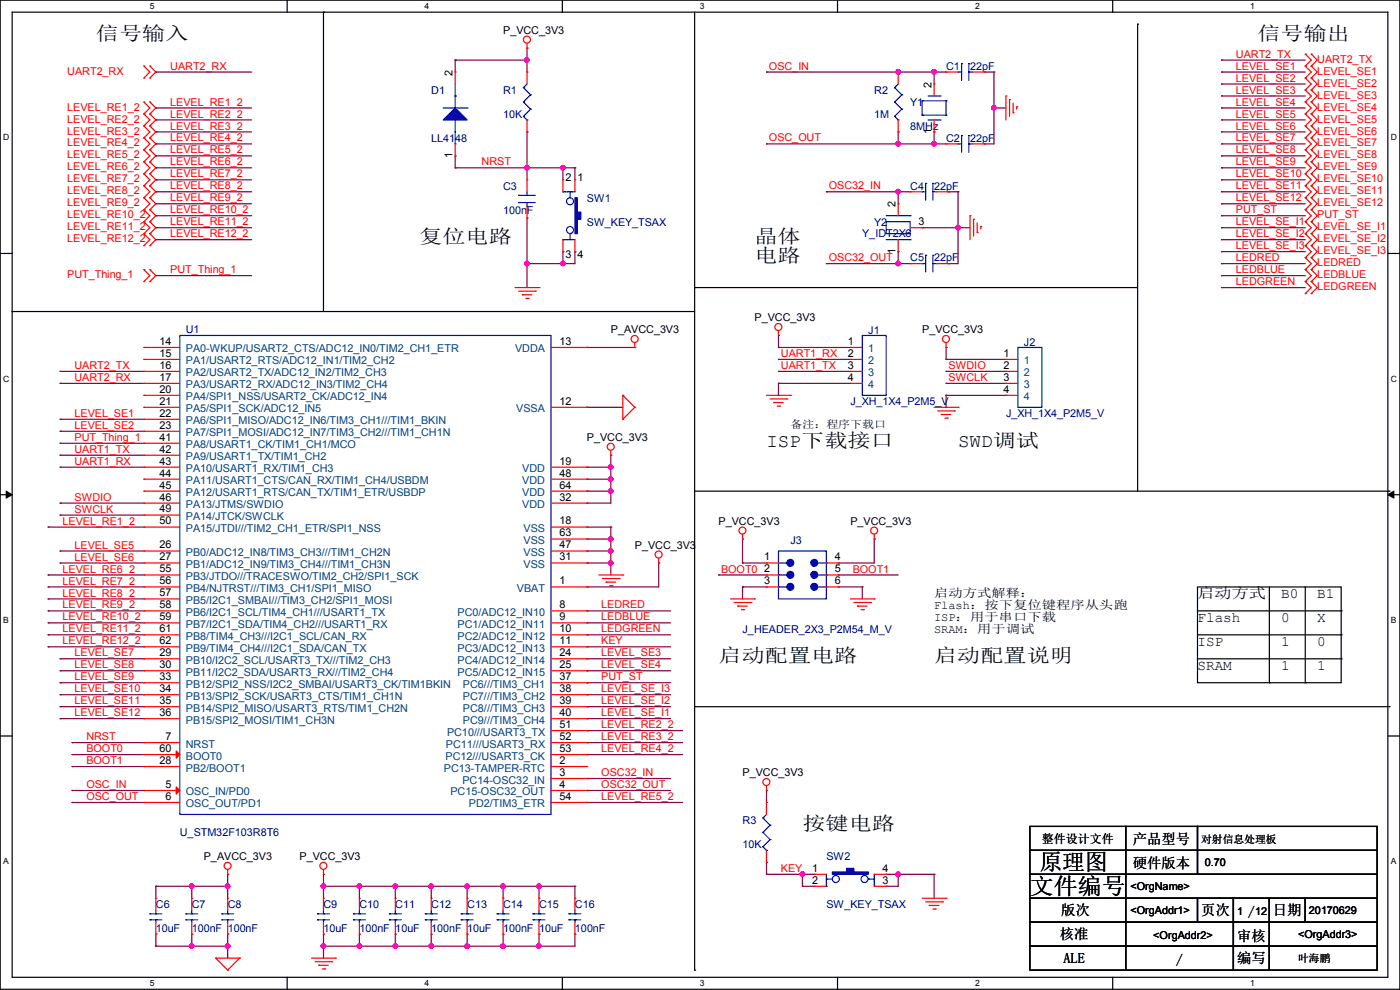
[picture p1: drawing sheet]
<svg xmlns="http://www.w3.org/2000/svg" width="297mm" height="210mm" viewBox="0 0 297 210" stroke-linecap="round" stroke-linejoin="round" font-family="sans-serif">
<path d="M0 0h297v209.8h-297zM2.6 2.6h291.8v204.7h-291.8z" fill="none" stroke="#000" stroke-width=".25"/>
<g fill="#fff">
<path d="M31.7 .3h1v2h-1z"/>
<path d="M31.7 207.6h1v1.9h-1z"/>
</g>
<path d="M60.9 0v2.6M60.9 207.3v2.5" fill="none" stroke="#000" stroke-width=".25"/>
<g fill="#fff">
<path d="M90.1 .3h1v2h-1z"/>
<path d="M90.1 207.6h1v1.9h-1z"/>
</g>
<path d="M119.3 0v2.6M119.3 207.3v2.5" fill="none" stroke="#000" stroke-width=".25"/>
<g fill="#fff">
<path d="M148.5 .3h.9v2h-.9z"/>
<path d="M148.5 207.6h.9v1.9h-.9z"/>
</g>
<path d="M177.7 0v2.6M177.7 207.3v2.5" fill="none" stroke="#000" stroke-width=".25"/>
<g fill="#fff">
<path d="M206.8 .3h1v2h-1z"/>
<path d="M206.8 207.6h1v1.9h-1z"/>
</g>
<path d="M236.1 0v2.6M236.1 207.3v2.5" fill="none" stroke="#000" stroke-width=".25"/>
<g fill="#fff">
<path d="M265.2 .3h1v2h-1z"/>
<path d="M265.2 207.6h1v1.9h-1z"/>
<path d="M.7 28.2h1.2v1.9h-1.2z"/>
<path d="M295.1 28.2h1.2v1.9h-1.2z"/>
<path d="M.7 79.3h1.2v2h-1.2z"/>
<path d="M295.1 79.3h1.2v2h-1.2z"/>
</g>
<path d="M0 53.8h2.6M294.4 53.8h2.6" fill="none" stroke="#000" stroke-width=".25"/>
<g fill="#fff">
<path d="M.7 130.5h1.2v2h-1.2z"/>
<path d="M295.1 130.5h1.1v2h-1.1z"/>
</g>
<path d="M0 104.9h2.6M294.4 104.9h2.6" fill="none" stroke="#000" stroke-width=".25"/>
<path d="M1.3 104.2l1.3 .7-1.3 .8zM294.4 104.9l1.3-.7v1.5z" fill="#000" stroke="#000" stroke-width=".21"/>
<g fill="#fff">
<path d="M.7 181.7h1.2v2h-1.2z"/>
<path d="M295.1 181.7h1.1v2h-1.1z"/>
</g>
<g fill="none" stroke="#000" stroke-width=".25">
<path d="M68.6 2.6h.1M68.6 2.6v63.5M147.4 2.6v203.2M241.3 5.1h.1M241.3 5.1v99.1M2.6 66.1h.1M2.6 66.1h144.8M147.4 61h93.7M241.1 61h.1M147.4 104.2h147.3M294.7 104.2h.1M254 124.5h30.5v20.3h-30.5z"/>
<path d="M254 139.7h30.5M254 134.7h30.5M254 129.6h30.5M269.3 124.5v20.3M276.9 124.5v20.3M284.5 139.7h.1M284.5 134.7h.1M284.5 129.6h.1M0 156.1h2.6M147.4 149.9h147.3M269.3 144.8h.1M276.9 144.8h.1"/>
<path d="M294.4 156.1h2.6M294.7 149.9h.1M218.5 175.3h20.3v5.1h-20.3zM238.8 175.3h15.2v5.1h-15.2zM254 175.3h38.1v5.1h-38.1zM218.5 180.4h20.3v5.1h-20.3zM218.5 185.5h20.3v5h-20.3zM218.5 190.5h20.3v5.1h-20.3zM218.5 195.6h20.3v5.1h-20.3zM238.8 180.4h15.2v5.1h-15.2zM238.8 185.5h53.3v5h-53.3zM238.8 190.5h15.2v5.1h-15.2z"/>
<path d="M238.8 195.6h22.9v5.1h-22.9zM254 190.5h7.7v5.1h-7.7zM254 180.4h38.1v5.1h-38.1zM261.7 195.6h7.6v5.1h-7.6zM261.7 190.5h7.6v5.1h-7.6zM269.3 195.6h22.8v5.1h-22.8zM269.3 190.5h7.6v5.1h-7.6zM276.9 190.5h15.2v5.1h-15.2zM147.4 205.8h.1M218.5 200.7h20.3v5.1h-20.3zM238.8 200.7h22.9v5.1h-22.9zM261.7 200.7h7.6v5.1h-7.6z"/>
<path d="M269.3 200.7h22.8v5.1h-22.8z"/>
</g>
<g fill="none" stroke="#800040" stroke-width=".25">
<path d="M33.1 15.3h.1M33.1 15.3h20.3M96.6 12.7h.1M96.6 12.7v2.6M96.6 12.7h15.2M111.8 12.7h.1M111.8 10.2h.1M111.8 10.2v5.1M162.6 15.3h.1M162.6 15.3h38.1M190.5 15.3h.1M198.2 15.3h.1"/>
<path d="M198.2 15.3v2.5M208.8 15.3h.1M208.8 15.3h2.1M210.9 15.3h.1M210.9 15.3v15.2h-2.1M259.1 15.3h.1M259.1 17.8h.1M259.1 12.7h.1M259.1 15.3h17.8M259.1 12.7h17.8M259.1 17.8h17.8M33.1 22.9h.1"/>
<path d="M33.1 25.4h.1M33.1 28h.1M33.1 30.5h.1M33.1 33.1h.1M33.1 35.6h.1M33.1 38.1h.1M33.1 30.5h20.3M33.1 22.9h20.3M33.1 35.6h20.3M33.1 25.4h20.3M33.1 28h20.3M33.1 33.1h20.3"/>
<path d="M33.1 38.1h20.3M96.6 35.6h.1M96.6 33.1h.1M96.6 35.6h25.4M96.6 33.1v2.5M111.8 35.6h.1M111.8 28h.1M111.8 28v10.1M119.4 35.6h.1M119.4 35.6v2.5M122 35.6h.1M122 35.6v2.5"/>
<path d="M162.6 30.5h.1M162.6 30.5h38.1M190.5 28h.1M190.5 30.5h.1M190.5 28v2.5M198.2 28h.1M198.2 30.5h.1M198.2 28v2.5M208.8 30.5h.1M210.9 22.9h.1M210.9 22.9h2.5M259.1 20.4h.1"/>
<path d="M259.1 22.9h.1M259.1 25.4h.1M259.1 28h.1M259.1 30.5h.1M259.1 33.1h.1M259.1 35.6h.1M259.1 38.1h.1M259.1 30.5h17.8M259.1 22.9h17.8M259.1 35.6h17.8M259.1 20.4h17.8M259.1 25.4h17.8"/>
<path d="M259.1 28h17.8M259.1 33.1h17.8M259.1 38.1h17.8M33.1 58.5h.1M33.1 40.7h.1M33.1 43.2h.1M33.1 48.3h.1M33.1 50.8h.1M33.1 45.8h.1M33.1 40.7h20.3M33.1 48.3h20.3M33.1 58.5h20.3"/>
<path d="M33.1 43.2h20.3M33.1 45.8h20.3M33.1 50.8h20.3M111.8 55.9h.1M111.8 46.3h.1M111.8 46.3v14.7M119.4 53.4h.1M119.4 55.9h.1M119.4 53.4v2.5M122 53.4h.1M122 53.4v2.5h-10.2M175.3 40.7h.1"/>
<path d="M175.3 55.9h.1M175.3 40.7h17.8M175.3 55.9h17.8M190.5 53.4h.1M190.5 40.7h.1M190.5 55.9h.1M190.5 40.7v2.5M190.5 53.4v2.5M195.6 48.3h.1M195.6 48.3h10.2M201.2 40.7h.1M201.2 55.9h.1"/>
<path d="M201.2 40.7h2M203.2 40.7h.1M203.2 48.3h.1M203.2 40.7v15.2h-2M259.1 58.5h.1M259.1 55.9h.1M259.1 40.7h.1M259.1 43.2h.1M259.1 45.8h.1M259.1 48.3h.1M259.1 50.8h.1M259.1 53.4h.1"/>
<path d="M259.1 40.7h17.8M259.1 55.9h17.8M259.1 48.3h17.8M259.1 58.5h17.8M259.1 43.2h17.8M259.1 45.8h17.8M259.1 50.8h17.8M259.1 53.4h17.8M12.7 78.8h.1M12.7 78.8h17.8M124.5 73.7h.1M124.5 73.7h10.2"/>
<path d="M165.1 71.2h.1M165.1 73.7h.1M165.1 76.2h.1M165.1 78.8h.1M165.1 71.2v2.5M165.1 73.7h15.3M165.1 76.2h15.3M165.1 78.8h15.3M200.7 73.7h.1M200.7 76.2h.1M200.7 78.8h.1M200.7 76.2h12.7"/>
<path d="M200.7 78.8h12.7M200.7 73.7v2.5M259.1 61h.1M259.1 61h17.8M12.7 99.1h.1M12.7 96.6h.1M12.7 81.3h.1M12.7 88.9h.1M12.7 91.5h.1M12.7 94h.1M12.7 81.3h17.8M12.7 99.1h17.8"/>
<path d="M12.7 96.6h17.8M12.7 88.9h17.8M12.7 91.5h17.8M12.7 94h17.8M124.5 86.4h.1M124.5 99.1h.1M124.5 86.4h7.6M124.5 99.1h5.1M129.6 99.1h.1M129.6 96.6h.1M129.6 96.6v10.1h-5.1M165.1 81.3h.1"/>
<path d="M165.1 81.3v2.6M165.1 81.3h15.3M200.7 81.3h.1M200.7 83.9h.1M200.7 81.3h12.7M200.7 83.9v2.5M200.7 83.9h12.7M10.2 111.8h.1M10.2 111.8h20.3M12.7 109.3h.1M12.7 106.7h.1M12.7 119.4h.1"/>
<path d="M12.7 116.9h.1M12.7 119.4h17.8M12.7 106.7h17.8M12.7 116.9h17.8M12.7 109.3h17.8M124.5 104.2h.1M124.5 106.7h.1M124.5 101.6h.1M124.5 114.3h.1M124.5 116.9h.1M124.5 119.4h.1M124.5 111.8h.1"/>
<path d="M124.5 119.4h5.1M124.5 104.2h5.1M124.5 101.6h5.1M124.5 114.3h5.1M124.5 116.9h5.1M124.5 111.8h5.1M129.6 104.2h.1M129.6 101.6h.1M129.6 114.3h.1M129.6 119.4h.1M129.6 116.9h.1M129.6 111.8h.1"/>
<path d="M129.6 111.8v10.2M139.7 119.4h.1M139.7 119.4v5.1h-15.2M157.5 114.3h.1M157.5 119.4h.1M157.5 114.3v5.1M157.5 119.4h5.1M177.8 119.4h.1M185.5 114.3h.1M185.5 114.3v5.1h-7.7M10.2 122h.1M10.2 124.5h.1"/>
<path d="M10.2 127h.1M10.2 129.6h.1M10.2 134.7h.1M10.2 137.2h.1M10.2 132.1h.1M10.2 122h20.3M10.2 124.5h20.3M10.2 127h20.3M10.2 129.6h20.3M10.2 134.7h20.3M10.2 137.2h20.3M10.2 132.1h20.3"/>
<path d="M12.7 139.7h.1M12.7 139.7h17.8M124.5 124.5h.1M124.5 132.1h.1M124.5 129.6h.1M124.5 134.7h.1M124.5 139.7h.1M124.5 137.2h.1M124.5 129.6h17.8M124.5 134.7h17.8M124.5 137.2h17.8M124.5 132.1h17.8"/>
<path d="M124.5 139.7h17.8M152.4 122h.1M152.4 122h10.2M157.5 124.5h.1M157.5 124.5v2.5M157.5 124.5h5.1M177.8 122h.1M177.8 124.5h.1M177.8 122h12.7M177.8 124.5h5.1M182.9 124.5h.1M182.9 124.5v2.5"/>
<path d="M12.7 142.3h.1M12.7 144.8h.1M12.7 147.4h.1M12.7 149.9h.1M12.7 152.4h.1M12.7 144.8h17.8M12.7 147.4h17.8M12.7 149.9h17.8M12.7 152.4h17.8M12.7 142.3h17.8M15.3 157.5h.1M15.3 157.5h15.2"/>
<path d="M124.5 144.8h.1M124.5 147.4h.1M124.5 149.9h.1M124.5 152.4h.1M124.5 155h.1M124.5 157.5h.1M124.5 142.3h.1M124.5 157.5h20.3M124.5 144.8h17.8M124.5 147.4h17.8M124.5 149.9h17.8M124.5 152.4h17.8"/>
<path d="M124.5 155h20.3M124.5 142.3h17.8M15.3 167.7h.1M15.3 170.2h.1M15.3 160.1h.1M15.3 162.6h.1M15.3 167.7h15.2M15.3 170.2h15.2M15.3 160.1h15.2M15.3 162.6h15.2M124.5 167.7h.1M124.5 165.1h.1"/>
<path d="M124.5 160.1h.1M124.5 170.2h.1M124.5 167.7h17.8M124.5 170.2h20.3M124.5 165.1h17.8M124.5 160.1h20.3M162.6 167.7h.1M162.6 167.7v2.5M33.1 188h.1M33.1 198.2h.1M33.1 188h15.2M33.1 188v2.5"/>
<path d="M33.1 198.2v2.5M40.7 188h.1M40.7 198.2h.1M40.7 188v2.5M40.7 198.2v2.5M48.3 188h.1M48.3 198.2h.1M48.3 185.5h.1M48.3 185.5v5M48.3 198.2v5M68.6 188h.1M68.6 198.2h.1"/>
<path d="M68.6 185.5h.1M68.6 188h53.4M68.6 185.5v5M68.6 198.2v5M76.2 188h.1M76.2 198.2h.1M76.2 188v2.5M76.2 198.2v2.5M83.9 188h.1M83.9 198.2h.1M83.9 188v2.5M83.9 198.2v2.5"/>
<path d="M91.5 188h.1M91.5 198.2h.1M91.5 188v2.5M91.5 198.2v2.5M99.1 188h.1M99.1 198.2h.1M99.1 188v2.5M99.1 198.2v2.5M106.7 188h.1M106.7 198.2h.1M106.7 188v2.5M106.7 198.2v2.5"/>
<path d="M114.3 188h.1M114.3 198.2h.1M114.3 188v2.5M114.3 198.2v2.5M122 188h.1M122 198.2h.1M122 198.2v2.5h-53.4M122 188v2.5M162.6 185.5h.1M162.6 182.9h.1M162.6 185.5h10.2M162.6 182.9v2.6"/>
<path d="M170.2 188h.1M170.2 185.5h.1M170.2 188h2.6M170.2 185.5v2.5M188 188h.1M188 185.5h.1M188 185.5h10.2M190.5 185.5h.1M190.5 185.5v2.5h-2.5M198.2 185.5h.1M198.2 185.5v5M33.1 200.7h.1"/>
<path d="M33.1 200.7h15.2M40.7 200.7h.1M48.3 200.7h.1M68.6 200.7h.1M76.2 200.7h.1M83.9 200.7h.1M91.5 200.7h.1M99.1 200.7h.1M106.7 200.7h.1M114.3 200.7h.1"/>
</g>
<g fill="#f0f" stroke="#f0f" stroke-width=".25">
<circle cx="190.5" cy="40.7" r=".49"/>
<circle cx="190.5" cy="55.9" r=".49"/>
<circle cx="203.2" cy="48.3" r=".49"/>
<circle cx="198.1" cy="15.3" r=".49"/>
<circle cx="198.1" cy="30.5" r=".49"/>
<circle cx="210.8" cy="22.9" r=".49"/>
<circle cx="170.2" cy="185.4" r=".49"/>
<circle cx="190.5" cy="185.4" r=".49"/>
<circle cx="111.8" cy="35.6" r=".49"/>
<circle cx="190.5" cy="15.3" r=".49"/>
<circle cx="190.5" cy="30.5" r=".49"/>
<circle cx="76.2" cy="188" r=".49"/>
<circle cx="68.6" cy="188" r=".49"/>
<circle cx="106.7" cy="188" r=".49"/>
<circle cx="83.8" cy="188" r=".49"/>
<circle cx="91.5" cy="188" r=".49"/>
<circle cx="99.1" cy="188" r=".49"/>
<circle cx="76.2" cy="200.7" r=".49"/>
<circle cx="68.6" cy="200.7" r=".49"/>
<circle cx="106.7" cy="200.7" r=".49"/>
<circle cx="99.1" cy="200.7" r=".49"/>
<circle cx="83.8" cy="200.7" r=".49"/>
<circle cx="91.5" cy="200.7" r=".49"/>
<circle cx="111.8" cy="12.7" r=".49"/>
<circle cx="48.3" cy="188" r=".49"/>
<circle cx="40.7" cy="188" r=".49"/>
<circle cx="48.3" cy="200.7" r=".49"/>
<circle cx="40.7" cy="200.7" r=".49"/>
<circle cx="129.6" cy="99.1" r=".49"/>
<circle cx="129.6" cy="104.2" r=".49"/>
<circle cx="129.6" cy="101.6" r=".49"/>
<circle cx="119.4" cy="35.6" r=".49"/>
<circle cx="119.4" cy="55.9" r=".49"/>
<circle cx="111.8" cy="55.9" r=".49"/>
<circle cx="129.6" cy="119.4" r=".49"/>
<circle cx="129.6" cy="114.3" r=".49"/>
<circle cx="129.6" cy="116.9" r=".49"/>
<circle cx="114.3" cy="188" r=".49"/>
<circle cx="114.3" cy="200.7" r=".49"/>
</g>
<g fill="none" stroke="#f00" stroke-width=".25">
<path d="M30.5 14h.1M30.5 16.6h.1M30.5 14l1.3 1.3-1.3 1.3M31.8 16.6h.1M31.8 14h.1M31.8 14l1.3 1.3-1.3 1.3M96.6 15.3h.1M96.6 15.3v2.5M111.8 10.2h.1M111.8 15.3h.1M111.8 9.2v1M111.8 15.3v2.5"/>
<path d="M190.5 15.3h.1M190.5 15.3v2.5M198.2 17.8h.1M198.2 17.8v2.6M200.7 15.3h.1M200.7 15.3h2.5M206.3 15.3h2.5M208.8 15.3h.1M276.9 14h.1M276.9 11.5h.1M276.9 16.6h.1M276.9 19.1h.1"/>
<path d="M276.9 11.5l1.3 1.2-1.3 1.3M276.9 14l1.3 1.3-1.3 1.3M276.9 16.6l1.3 1.2-1.3 1.3M276.9 19.1l1.3 1.3-1.3 1.2M278.2 14h.1M278.2 11.5h.1M278.2 16.6h.1M278.2 19.1h.1M278.2 11.5l1.2 1.2-1.2 1.3M278.2 14l1.2 1.3-1.2 1.3M278.2 16.6l1.2 1.2-1.2 1.3M278.2 19.1l1.2 1.3-1.2 1.2"/>
<path d="M30.5 21.6h.1M30.5 24.2h.1M30.5 26.7h.1M30.5 29.3h.1M30.5 31.8h.1M30.5 34.3h.1M30.5 36.9h.1M30.5 39.4h.1M30.5 21.6l1.3 1.3-1.3 1.3M30.5 24.2l1.3 1.2-1.3 1.3M30.5 26.7l1.3 1.3-1.3 1.3M30.5 29.3l1.3 1.2-1.3 1.3"/>
<path d="M30.5 31.8l1.3 1.3-1.3 1.2M30.5 34.3l1.3 1.3-1.3 1.3M30.5 36.9l1.3 1.2-1.3 1.3M30.5 39.4l1.3 1.3-1.3 1.3M31.8 24.2h.1M31.8 21.6h.1M31.8 26.7h.1M31.8 29.3h.1M31.8 31.8h.1M31.8 34.3h.1M31.8 36.9h.1M31.8 39.4h.1"/>
<path d="M31.8 21.6l1.3 1.3-1.3 1.3M31.8 24.2l1.3 1.2-1.3 1.3M31.8 26.7l1.3 1.3-1.3 1.3M31.8 29.3l1.3 1.2-1.3 1.3M31.8 31.8l1.3 1.3-1.3 1.2M31.8 34.3l1.3 1.3-1.3 1.3M31.8 36.9l1.3 1.2-1.3 1.3M31.8 39.4l1.3 1.3-1.3 1.3M96.6 33.1h.1M96.6 30.5v2.6M111.8 28h.1M111.8 38.1h.1"/>
<path d="M111.8 25.4v2.6M111.8 38.1v2.6M119.4 38.1h.1M119.4 38.1v2.6M122 38.1h.1M122 38.1v2.6M190.5 28h.1M190.5 25.4v2.6M198.2 28h.1M198.2 25.4v2.6M200.7 30.5h.1M200.7 30.5h2.5"/>
<path d="M206.3 30.5h2.5M208.8 30.5h.1M213.4 20.4h.1M213.4 20.4v5M214.2 21.1h.1M214.2 21.1v3.6M214.9 23.9h.1M214.9 21.9v2M215.7 22.6h.1M215.7 22.6v.6M276.9 21.6h.1M276.9 24.2h.1"/>
<path d="M276.9 26.7h.1M276.9 29.3h.1M276.9 31.8h.1M276.9 34.3h.1M276.9 36.9h.1M276.9 39.4h.1M276.9 21.6l1.3 1.3-1.3 1.3M276.9 24.2l1.3 1.2-1.3 1.3M276.9 26.7l1.3 1.3-1.3 1.3M276.9 29.3l1.3 1.2-1.3 1.3M276.9 31.8l1.3 1.3-1.3 1.2M276.9 34.3l1.3 1.3-1.3 1.3"/>
<path d="M276.9 36.9l1.3 1.2-1.3 1.3M276.9 39.4l1.3 1.3-1.3 1.3M278.2 21.6h.1M278.2 24.2h.1M278.2 26.7h.1M278.2 29.3h.1M278.2 31.8h.1M278.2 34.3h.1M278.2 36.9h.1M278.2 39.4h.1M278.2 21.6l1.2 1.3-1.2 1.3M278.2 24.2l1.2 1.2-1.2 1.3"/>
<path d="M278.2 26.7l1.2 1.3-1.2 1.3M278.2 29.3l1.2 1.2-1.2 1.3M278.2 31.8l1.2 1.3-1.2 1.2M278.2 34.3l1.2 1.3-1.2 1.3M278.2 36.9l1.2 1.2-1.2 1.3M278.2 39.4l1.2 1.3-1.2 1.3M30.5 42h.1M30.5 44.5h.1M30.5 47h.1M30.5 49.6h.1M30.5 52.1h.1M30.5 57.2h.1"/>
<path d="M30.5 59.7h.1M30.5 42l1.3 1.2-1.3 1.3M30.5 44.5l1.3 1.3-1.3 1.2M30.5 47l1.3 1.3-1.3 1.3M30.5 49.6l1.3 1.2-1.3 1.3M30.5 57.2l1.3 1.3-1.3 1.2M31.8 42h.1M31.8 44.5h.1M31.8 47h.1M31.8 49.6h.1M31.8 52.1h.1M31.8 59.7h.1"/>
<path d="M31.8 57.2h.1M31.8 42l1.3 1.2-1.3 1.3M31.8 44.5l1.3 1.3-1.3 1.2M31.8 47l1.3 1.3-1.3 1.3M31.8 49.6l1.3 1.2-1.3 1.3M31.8 57.2l1.3 1.3-1.3 1.2M111.8 46.3h.1M111.8 43.7v2.6M119.4 53.4h.1M119.4 50.8v2.6M122 53.4h.1M122 50.8v2.6"/>
<path d="M190.5 53.4h.1M190.5 43.2h.1M190.5 43.2v2.6M190.5 50.8v2.6M193.1 55.9h.1M193.1 40.7h.1M193.1 55.9h2.5M193.1 40.7h2.5M193.1 48.3h2.5M195.6 48.3h.1M198.7 55.9h2.5M198.7 40.7h2.5"/>
<path d="M201.2 55.9h.1M201.2 40.7h.1M205.8 45.8h.1M205.8 45.8v5M206.5 46.5h.1M206.5 46.5v3.6M207.3 49.3h.1M207.3 47.3v2M208.1 48h.1M208.1 48v.6M276.9 42h.1M276.9 44.5h.1"/>
<path d="M276.9 47h.1M276.9 49.6h.1M276.9 52.1h.1M276.9 54.7h.1M276.9 57.2h.1M276.9 59.7h.1M276.9 42l1.3 1.2-1.3 1.3M276.9 44.5l1.3 1.3-1.3 1.2M276.9 47l1.3 1.3-1.3 1.3M276.9 49.6l1.3 1.2-1.3 1.3M276.9 52.1l1.3 1.3-1.3 1.3M276.9 54.7l1.3 1.2-1.3 1.3"/>
<path d="M276.9 57.2l1.3 1.3-1.3 1.2M276.9 59.7l1.3 1.3-1.3 1.3M278.2 42h.1M278.2 44.5h.1M278.2 47h.1M278.2 49.6h.1M278.2 52.1h.1M278.2 54.7h.1M278.2 57.2h.1M278.2 59.7h.1M278.2 42l1.2 1.2-1.2 1.3M278.2 44.5l1.2 1.3-1.2 1.2"/>
<path d="M278.2 47l1.2 1.3-1.2 1.3M278.2 49.6l1.2 1.2-1.2 1.3M278.2 52.1l1.2 1.3-1.2 1.3M278.2 54.7l1.2 1.2-1.2 1.3M278.2 57.2l1.2 1.3-1.2 1.2M278.2 59.7l1.2 1.3-1.2 1.3M30.5 73.7h.1M30.5 76.2h.1M30.5 78.8h.1M30.5 76.2h7.6M30.5 78.8h7.6M30.5 73.7h7.6"/>
<path d="M109.3 61h5M110 61.8h3.6M110.8 62.5h.1M110.8 62.5h2M111.5 63.3h.6M112.1 63.3h.1M113.6 61.8h.1M114.3 61h.1M116.9 73.7h7.6M124.5 73.7h.1M134.7 73.7h.1M134.7 72.7v1"/>
<path d="M165.1 71.2h.1M165.1 70.1v1.1M180.4 73.7h.1M180.4 76.2h.1M180.4 78.8h.1M180.4 76.2h2.5M180.4 78.8h2.5M180.4 73.7h2.5M200.7 73.7h.1M200.7 72.7v1M213.4 76.2h.1M213.4 78.8h.1"/>
<path d="M213.4 76.2h2.5M213.4 78.8h2.5M276.9 62.3h.1M278.2 62.3h.1M30.5 81.3h.1M30.5 83.9h.1M30.5 86.4h.1M30.5 88.9h.1M30.5 91.5h.1M30.5 94h.1M30.5 96.6h.1M30.5 99.1h.1"/>
<path d="M30.5 83.9h7.6M30.5 86.4h7.6M30.5 81.3h7.6M30.5 88.9h7.6M30.5 91.5h7.6M30.5 94h7.6M30.5 96.6h7.6M30.5 99.1h7.6M116.9 86.4h7.6M116.9 99.1h7.6M124.5 99.1h.1M124.5 86.4h.1"/>
<path d="M129.6 96.6h.1M129.6 95.5v1.1M132.1 83.9h.1M132.1 88.9h.1M132.1 83.9v5M132.1 83.9l2.6 2.5M134.7 86.4h.1M134.7 86.4l-2.6 2.5M162.6 83.9h5.1M163.4 84.6h3.5M164.1 85.4h.1M164.1 85.4h2.1"/>
<path d="M164.9 86.1h.5M165.4 86.1h.1M166.9 84.6h.1M167.7 83.9h.1M180.4 81.3h.1M180.4 81.3h2.5M198.2 86.4h5M198.9 87.2h3.6M199.7 87.9h.1M199.7 87.9h2M200.4 88.7h.6M201 88.7h.1"/>
<path d="M202.5 87.2h.1M203.2 86.4h.1M213.4 81.3h.1M213.4 83.9h.1M213.4 83.9h2.5M213.4 81.3h2.5M30.5 101.6h.1M30.5 104.2h.1M30.5 106.7h.1M30.5 109.3h.1M30.5 111.8h.1M30.5 116.9h.1"/>
<path d="M30.5 119.4h.1M30.5 119.4h7.6M30.5 101.6h7.6M30.5 104.2h7.6M30.5 106.7h7.6M30.5 109.3h7.6M30.5 111.8h7.6M30.5 116.9h7.6M116.9 119.4h7.6M116.9 101.6h7.6M116.9 104.2h7.6M116.9 106.7h7.6"/>
<path d="M116.9 111.8h7.6M116.9 116.9h7.6M116.9 114.3h7.6M124.5 101.6h.1M124.5 104.2h.1M124.5 106.7h.1M124.5 111.8h.1M124.5 114.3h.1M124.5 116.9h.1M124.5 119.4h.1M139.7 119.4h.1M139.7 118.4v1"/>
<path d="M157.5 114.3h.1M157.5 113.3v1M162.6 119.4h.1M162.6 119.4h2.5M175.3 119.4h2.5M177.8 119.4h.1M185.5 114.3h.1M185.5 113.3v1M30.5 122h.1M30.5 124.5h.1M30.5 127h.1M30.5 129.6h.1"/>
<path d="M30.5 132.1h.1M30.5 134.7h.1M30.5 137.2h.1M30.5 139.7h.1M30.5 127h7.6M30.5 122h7.6M30.5 124.5h7.6M30.5 129.6h7.6M30.5 132.1h7.6M30.5 134.7h7.6M30.5 137.2h7.6M30.5 139.7h7.6"/>
<path d="M116.9 124.5h7.6M116.9 129.6h7.6M116.9 132.1h7.6M116.9 134.7h7.6M116.9 137.2h7.6M116.9 139.7h7.6M124.5 124.5h.1M124.5 134.7h.1M124.5 137.2h.1M124.5 139.7h.1M124.5 129.6h.1M124.5 132.1h.1"/>
<path d="M127 122h5.1M127.8 122.7h3.6M128.6 123.5h.1M128.6 123.5h2M129.3 124.2h.5M129.8 124.2h.1M131.4 122.7h.1M132.1 122h.1M155 127h5.1M155.7 127.8h3.6M156.5 128.6h.1M156.5 128.6h2"/>
<path d="M157.3 129.3h.5M157.8 129.3h.1M159.3 127.8h.1M160.1 127h.1M162.6 124.5h.1M162.6 122h.1M162.6 122h2.5M162.6 124.5h2.5M175.3 122h2.5M175.3 124.5h2.5M177.8 122h.1M177.8 124.5h.1"/>
<path d="M180.4 127h5.1M181.1 127.8h3.6M181.9 128.6h.1M181.9 128.6h2M182.7 129.3h.5M183.2 129.3h.1M184.7 127.8h.1M185.5 127h.1M30.5 149.9h.1M30.5 147.4h.1M30.5 144.8h.1M30.5 142.3h.1"/>
<path d="M30.5 157.5h.1M30.5 152.4h.1M30.5 149.9h7.6M30.5 147.4h7.6M30.5 144.8h7.6M30.5 142.3h7.6M30.5 157.5h7.6M30.5 152.4h7.6M116.9 149.9h7.6M116.9 147.4h7.6M116.9 144.8h7.6M116.9 142.3h7.6"/>
<path d="M116.9 157.5h7.6M116.9 152.4h7.6M116.9 155h7.6M124.5 157.5h.1M124.5 155h.1M124.5 142.3h.1M124.5 144.8h.1M124.5 147.4h.1M124.5 149.9h.1M124.5 152.4h.1M30.5 160.1h.1M30.5 167.7h.1"/>
<path d="M30.5 170.2h.1M30.5 162.6h.1M30.5 160.1h7.6M30.5 167.7h7.6M30.5 170.2h7.6M30.5 162.6h7.6M116.9 160.1h7.6M116.9 167.7h7.6M116.9 170.2h7.6M116.9 162.6h7.6M116.9 165.1h7.6M124.5 160.1h.1"/>
<path d="M124.5 162.6h.1M124.5 165.1h.1M124.5 167.7h.1M124.5 170.2h.1M162.6 167.7h.1M162.6 170.2h.1M162.6 166.7v1M162.6 170.2v2.6M33.1 198.2h.1M33.1 190.5h.1M33.1 190.5v2.6M33.1 195.6v2.6"/>
<path d="M40.7 198.2h.1M40.7 190.5h.1M40.7 190.5v2.6M40.7 195.6v2.6M48.3 185.5h.1M48.3 198.2h.1M48.3 190.5h.1M48.3 184.4v1.1M48.3 190.5v2.6M48.3 195.6v2.6M68.6 185.5h.1M68.6 198.2h.1"/>
<path d="M68.6 190.5h.1M68.6 184.4v1.1M68.6 190.5v2.6M68.6 195.6v2.6M76.2 198.2h.1M76.2 190.5h.1M76.2 190.5v2.6M76.2 195.6v2.6M83.9 198.2h.1M83.9 190.5h.1M83.9 190.5v2.6M83.9 195.6v2.6"/>
<path d="M91.5 198.2h.1M91.5 190.5h.1M91.5 190.5v2.6M91.5 195.6v2.6M99.1 198.2h.1M99.1 190.5h.1M99.1 190.5v2.6M99.1 195.6v2.6M106.7 198.2h.1M106.7 190.5h.1M106.7 190.5v2.6M106.7 195.6v2.6"/>
<path d="M114.3 198.2h.1M114.3 190.5h.1M114.3 190.5v2.6M114.3 195.6v2.6M122 198.2h.1M122 190.5h.1M122 190.5v2.6M122 195.6v2.6M162.6 182.9h.1M162.6 180.4v2.5M172.8 185.5h.1M172.8 188h.1"/>
<path d="M172.8 185.5h2.5M172.8 188h2.5M185.5 185.5h2.5M185.5 188h2.5M188 185.5h.1M188 188h.1M195.6 190.5h5.1M196.4 191.3h3.5M197.1 192.1h.1M197.1 192.1h2.1M197.9 192.8h.5M198.4 192.8h.1"/>
<path d="M199.9 191.3h.1M200.7 190.5h.1M45.8 203.2h.1M45.8 203.2h5M45.8 203.2l2.5 2.6M48.3 205.8h.1M50.8 203.2h.1M50.8 203.2l-2.5 2.6M66.1 203.2h5.1M66.8 204h3.6M67.6 204.8h.1M67.6 204.8h2"/>
<path d="M68.4 205.5h.5M68.9 205.5h.1M70.4 204h.1M71.2 203.2h.1"/>
<circle cx="111.8" cy="8.4" r=".74"/>
<circle cx="134.6" cy="71.9" r=".74"/>
<circle cx="165.1" cy="69.4" r=".74"/>
<circle cx="200.7" cy="71.9" r=".74"/>
<circle cx="129.6" cy="94.8" r=".74"/>
<circle cx="139.7" cy="117.6" r=".74"/>
<circle cx="157.5" cy="112.5" r=".74"/>
<circle cx="185.4" cy="112.5" r=".74"/>
<circle cx="162.6" cy="165.9" r=".74"/>
<circle cx="48.3" cy="183.7" r=".74"/>
<circle cx="68.6" cy="183.7" r=".74"/>
</g>
<g fill="none" stroke="#00f" stroke-width=".25">
<path d="M96.6 17.8v5.1M111 18.6h.1M111 18.6l1.6 1.5M111.8 17.8l-.8 .8M189.8 18.6h.1M189.8 18.6l1.5 1.5M190.5 17.8l-.7 .8M203.2 15.3h.1M203.2 15.3h.8M204 13.5h.1M204 13.5v3.6M205.5 15.3h.1"/>
<path d="M205.5 13.5h.1M205.5 15.3h.8M205.5 13.5v3.6M94 22.9h5.1M96.6 25.4h.1M96.6 20.4h.1M96.6 30.5h.1M96.6 25.4v5.1M99.1 22.9h.1M111 24.7h.1M111 21.6h.1M111 24.7l.8 .7"/>
<path d="M111 21.6l1.6 1.6M111.8 25.4h.1M112.6 23.2h.1M112.6 20.1h.1M112.6 23.2l-1.6 1.5M112.6 20.1l-1.6 1.5M189.8 24.7h.1M189.8 21.6h.1M189.8 24.7l.7 .7M189.8 21.6l1.5 1.6M190.5 25.4h.1M191.3 23.2h.1"/>
<path d="M191.3 20.1h.1M191.3 23.2l-1.5 1.5M191.3 20.1l-1.5 1.5M195.6 21.4h.1M195.6 24.4h.1M195.6 24.4h5.1M195.6 21.4h5.1M195.6 21.4v3M196.4 38.9h.1M196.4 38.9v3.6M196.9 25.4h2.5M196.9 20.4h2.5"/>
<path d="M197.9 38.9h.1M197.9 38.9v3.6M199.4 25.4h.1M199.4 20.4h.1M200.7 24.4h.1M200.7 21.4h.1M200.7 21.4v3M203.2 30.5h.1M203.2 30.5h.8M204 28.7h.1M204 28.7v3.6M205.5 30.5h.1"/>
<path d="M205.5 28.7h.1M205.5 28.7v3.6M205.5 30.5h.8M110 41.4h.1M110 43h.1M110 41.4h3.6M110 43h3.6M111.8 43.7h.1M111.8 41.4h.1M111.8 40.7v.7M111.8 43v.7M119.4 40.7h.1"/>
<path d="M119.4 50.8h.1M119.4 40.7h2.6M119.4 50.8h2.6M120.9 40.7h.1M120.9 49.6h.1M120.9 40.7v1.3M120.9 49.6v1.2M188 47h5.1v2.6h-5.1zM188 50.8h5.1M188 45.8h5.1M193.1 45.8h.1M193.1 50.8h.1"/>
<path d="M195.6 55.9h.1M195.6 40.7h.1M195.6 40.7h.8M195.6 55.9h.8M196.4 54.1h.1M196.4 54.1v3.6M197.9 55.9h.1M197.9 54.1h.1M197.9 40.7h.1M197.9 40.7h.8M197.9 55.9h.8M197.9 54.1v3.6"/>
<path d="M38.1 71.2h78.8v101.6h-78.8zM182.9 71.2h5.1v12.7h-5.1zM215.9 73.7h5.1v12.7h-5.1zM165.1 116.9h10.2v10.1h-10.2zM165.1 119.4h.1M165.1 119.4h1.8M172.8 119.4h2.5M175.3 119.4h.1M165.1 122h.1M165.1 124.5h.1M165.1 122h2.6M165.1 124.5h2.6"/>
<path d="M172.8 122h2.5M172.8 124.5h2.5M175.3 122h.1M175.3 124.5h.1M161.8 179.6h.1M161.8 176.6h.1M161.8 173.5h.1M161.8 179.6l.8 .8M161.8 176.6l1.6 1.5M161.8 173.5l1.6 1.5M162.6 172.8l-.8 .7M163.4 178.1h.1"/>
<path d="M163.4 175h.1M163.4 178.1l-1.6 1.5M163.4 175l-1.6 1.6M31.8 193.8h.1M31.8 195.1h.1M31.8 193.8h2.5M31.8 195.1h2.5M33.1 195.1h.1M33.1 193.8h.1M33.1 193.1v.7M33.1 195.1v.5M39.4 193.8h.1"/>
<path d="M39.4 195.1h.1M39.4 193.8h2.6M39.4 195.1h2.6M40.7 195.1h.1M40.7 193.8h.1M40.7 193.1v.7M40.7 195.1v.5M47 193.8h.1M47 195.1h.1M47 193.8h2.6M47 195.1h2.6M48.3 195.1h.1"/>
<path d="M48.3 193.8h.1M48.3 193.1v.7M48.3 195.1v.5M67.4 193.8h.1M67.4 195.1h.1M67.4 193.8h2.5M67.4 195.1h2.5M68.6 195.1h.1M68.6 193.8h.1M68.6 193.1v.7M68.6 195.1v.5M75 193.8h.1"/>
<path d="M75 195.1h.1M75 193.8h2.5M75 195.1h2.5M76.2 195.1h.1M76.2 193.8h.1M76.2 193.1v.7M76.2 195.1v.5M82.6 193.8h.1M82.6 195.1h.1M82.6 193.8h2.5M82.6 195.1h2.5M83.9 195.1h.1"/>
<path d="M83.9 193.8h.1M83.9 193.1v.7M83.9 195.1v.5M90.2 193.8h.1M90.2 195.1h.1M90.2 193.8h2.6M90.2 195.1h2.6M91.5 195.1h.1M91.5 193.8h.1M91.5 193.1v.7M91.5 195.1v.5M97.8 193.8h.1"/>
<path d="M97.8 195.1h.1M97.8 193.8h2.6M97.8 195.1h2.6M99.1 195.1h.1M99.1 193.8h.1M99.1 193.1v.7M99.1 195.1v.5M105.5 193.8h.1M105.5 195.1h.1M105.5 193.8h2.5M105.5 195.1h2.5M106.7 195.1h.1"/>
<path d="M106.7 193.8h.1M106.7 193.1v.7M106.7 195.1v.5M113.1 193.8h.1M113.1 195.1h.1M113.1 193.8h2.5M113.1 195.1h2.5M114.3 195.1h.1M114.3 193.8h.1M114.3 193.1v.7M114.3 195.1v.5M120.7 193.8h.1"/>
<path d="M120.7 195.1h.1M120.7 193.8h2.5M120.7 195.1h2.5M122 195.1h.1M122 193.8h.1M122 193.1v.7M122 195.1v.5M162.6 180.4h.1M175.3 186.5h.1M175.3 188h.1M175.3 186.5h1.3M175.3 185.5v2.5"/>
<path d="M184.2 186.5h.1M184.2 186.5h1.3M185.5 188h.1M185.5 185.5v2.5"/>
<circle cx="120.9" cy="48.8" r=".74"/>
<circle cx="120.9" cy="42.7" r=".74"/>
<circle cx="177.3" cy="186.5" r=".74"/>
<circle cx="183.4" cy="186.5" r=".74"/>
</g>
<g fill="#00f" stroke="#00f" stroke-width=".25">
<path d="M96.6 22.9l2.5 2.5h-5.1z"/>
<path d="M122 42h.5v3h.7v1.5h-.7v3.1h-.5z" fill-rule="evenodd"/>
<path d="M176.6 185h3v-.8h1.5v.8h3.1v.5h-7.6z" fill-rule="evenodd"/>
<circle cx="167.7" cy="119.4" r=".74"/>
<circle cx="167.7" cy="121.9" r=".74"/>
<circle cx="167.7" cy="124.5" r=".74"/>
<circle cx="172.7" cy="121.9" r=".74"/>
<circle cx="172.7" cy="119.4" r=".74"/>
<circle cx="172.7" cy="124.5" r=".74"/>
</g>
<path d="M119.4 40.7h.1M119.4 50.8h.1M122 40.7h-2.6M122 50.8h-2.6M175.3 185.5v2.5M175.3 188h.1M185.5 185.5v2.5M185.5 188h.1" fill="none" stroke="#00f" stroke-width=".25" stroke-dasharray="0 .5"/>
<g fill="#f00" stroke="#f00" stroke-width=".25">
<path d="M37.4 159.3l.7 .8-.7 .7z"/>
<path d="M37.4 166.9l.7 .8-.7 .7z"/>
</g>
<g font-size="4.8">
<text x="220.5" y="184.5">原理图</text>
<text x="218.5" y="189.6">文件编号</text>
</g>
<g font-size="4.1">
<text x="20.4" y="8.4">信号输入</text>
<text x="266.7" y="8.4">信号输出</text>
<text x="88.9" y="51.6">复位电路</text>
<text x="160.1" y="51.6">晶体</text>
<text x="160.1" y="55.6">电路</text>
<text x="162.6" y="94.7">ISP下载接口</text>
<text x="203.2" y="94.7">SWD调试</text>
<text x="152.4" y="140.5">启动配置电路</text>
<text x="198.2" y="140.5">启动配置说明</text>
<text x="170.2" y="176">按键电路</text>
</g>
<g font-size="3">
<text x="254" y="132">Flash</text>
<text x="254" y="126.9">启动方式</text>
<text x="271.8" y="126.9">B0</text>
<text x="271.8" y="132">0</text>
<text x="279.4" y="126.9">B1</text>
<text x="279.4" y="132">X</text>
<text x="254" y="137.1">ISP</text>
<text x="271.8" y="137.1">1</text>
<text x="279.4" y="137.1">0</text>
<text x="254" y="142.2">SRAM</text>
<text x="271.8" y="142.2">1</text>
<text x="279.4" y="142.2">1</text>
<text x="240.3" y="178.9">产品型号</text>
<text x="240.3" y="184">硬件版本</text>
<text x="225.1" y="194.2">版次</text>
<text x="254.8" y="194.2">页次</text>
<text x="264.7" y="194.4">/</text>
<text x="270" y="194.2">日期</text>
<text x="224.8" y="199.3">核准</text>
<text x="262.4" y="199.5">审核</text>
<text x="225.6" y="204.3">ALE</text>
<text x="249.5" y="204.6">/</text>
<text x="262.4" y="204.3">编写</text>
</g>
<g font-size="2.5">
<text x="198.2" y="129.1">Flash：按下复位键程序从头跑</text>
<text x="198.2" y="131.7">ISP：用于串口下载</text>
<text x="198.2" y="126.6">启动方式解释：</text>
<text x="198.2" y="134.2">SRAM：用于调试</text>
<text x="221" y="178.8">整件设计文件</text>
</g>
<g font-size="2.3">
<text x="106.7" y="7.2">P_VCC_3V3</text>
<text x="96" y="16" transform="rotate(-90 96 16)">2</text>
<text x="197.6" y="18.6" transform="rotate(-90 197.6 18.6)">2</text>
<text x="197.6" y="28.5" transform="rotate(-90 197.6 28.5)">1</text>
<text x="96" y="33.6" transform="rotate(-90 96 33.6)">1</text>
<text x="120" y="38.4">2</text>
<text x="122.5" y="38.4">1</text>
<text x="190" y="44" transform="rotate(-90 190 44)">2</text>
<text x="194.9" y="47.8">3</text>
<text x="190" y="53.9" transform="rotate(-90 190 53.9)">1</text>
<text x="120" y="54.7">3</text>
<text x="122.5" y="54.7">4</text>
<text x="129.6" y="70.7">P_AVCC_3V3</text>
<text x="160.1" y="68.2">P_VCC_3V3</text>
<text x="195.6" y="70.7">P_VCC_3V3</text>
<text x="33.8" y="73.2">14</text>
<text x="33.8" y="75.7">15</text>
<text x="118.7" y="73.2">13</text>
<text x="179.9" y="73.2">1</text>
<text x="179.9" y="75.7">2</text>
<text x="212.9" y="75.7">1</text>
<text x="33.8" y="78.2">16</text>
<text x="33.8" y="80.8">17</text>
<text x="33.8" y="83.3">20</text>
<text x="179.9" y="78.2">3</text>
<text x="179.9" y="80.8">4</text>
<text x="212.9" y="78.2">2</text>
<text x="212.9" y="80.8">3</text>
<text x="212.9" y="83.3">4</text>
<text x="33.8" y="85.9">21</text>
<text x="33.8" y="88.4">22</text>
<text x="118.7" y="85.9">12</text>
<text x="33.8" y="90.9">23</text>
<text x="33.8" y="93.5">41</text>
<text x="124.5" y="93.6">P_VCC_3V3</text>
<text x="167.7" y="90.8">备注：程序下载口</text>
<text x="33.8" y="96">42</text>
<text x="33.8" y="98.6">43</text>
<text x="33.8" y="101.1">44</text>
<text x="118.7" y="98.6">19</text>
<text x="118.7" y="101.1">48</text>
<text x="33.8" y="103.6">45</text>
<text x="33.8" y="106.2">46</text>
<text x="118.7" y="103.6">64</text>
<text x="118.7" y="106.2">32</text>
<text x="33.8" y="108.7">49</text>
<text x="33.8" y="111.3">50</text>
<text x="118.7" y="111.3">18</text>
<text x="118.7" y="113.8">63</text>
<text x="152.5" y="111.3">P_VCC_3V3</text>
<text x="180.4" y="111.3">P_VCC_3V3</text>
<text x="33.8" y="116.3">26</text>
<text x="33.8" y="118.9">27</text>
<text x="118.7" y="116.3">47</text>
<text x="118.7" y="118.9">31</text>
<text x="134.7" y="116.4">P_VCC_3V3</text>
<text x="162.1" y="118.9">1</text>
<text x="177.1" y="118.9">4</text>
<text x="33.8" y="121.4">55</text>
<text x="33.8" y="124">56</text>
<text x="118.7" y="124">1</text>
<text x="162.1" y="124">3</text>
<text x="162.1" y="121.4">2</text>
<text x="177.1" y="121.4">5</text>
<text x="177.1" y="124">6</text>
<text x="33.8" y="126.5">57</text>
<text x="33.8" y="129">58</text>
<text x="33.8" y="131.6">59</text>
<text x="118.7" y="129">8</text>
<text x="118.7" y="131.6">9</text>
<text x="33.8" y="134.1">61</text>
<text x="33.8" y="136.7">62</text>
<text x="118.7" y="134.1">10</text>
<text x="118.7" y="136.7">11</text>
<text x="33.8" y="141.7">30</text>
<text x="33.8" y="139.2">29</text>
<text x="118.7" y="139.2">24</text>
<text x="118.7" y="141.7">25</text>
<text x="33.8" y="149.4">35</text>
<text x="33.8" y="146.8">34</text>
<text x="33.8" y="144.3">33</text>
<text x="118.7" y="144.3">37</text>
<text x="118.7" y="146.8">38</text>
<text x="118.7" y="149.4">39</text>
<text x="33.8" y="151.9">36</text>
<text x="118.7" y="154.4">51</text>
<text x="118.7" y="151.9">40</text>
<text x="33.8" y="159.5">60</text>
<text x="35.1" y="157">7</text>
<text x="118.7" y="157">52</text>
<text x="118.7" y="159.5">53</text>
<text x="33.8" y="162.1">28</text>
<text x="35.1" y="167.1">5</text>
<text x="118.7" y="162.1">2</text>
<text x="118.7" y="164.6">3</text>
<text x="118.7" y="167.1">4</text>
<text x="157.5" y="164.7">P_VCC_3V3</text>
<text x="35.1" y="169.7">6</text>
<text x="118.7" y="169.7">54</text>
<text x="254.8" y="178.9">对射信息处理板</text>
<text x="43.2" y="182.5">P_AVCC_3V3</text>
<text x="63.5" y="182.5">P_VCC_3V3</text>
<text x="172.3" y="184.9">1</text>
<text x="187.3" y="184.9">4</text>
<text x="255.6" y="183.7">0.70</text>
<text x="172.3" y="187.5">2</text>
<text x="187.3" y="187.5">3</text>
<text x="239.8" y="188.8">&lt;OrgName&gt;</text>
<text x="239.8" y="193.9">&lt;OrgAddr1&gt;</text>
<text x="262.4" y="194.1">1</text>
<text x="266.3" y="194.1">12</text>
<text x="277.7" y="193.9">20170629</text>
<text x="244.7" y="199.2">&lt;OrgAddr2&gt;</text>
<text x="275.4" y="199">&lt;OrgAddr3&gt;</text>
<text x="275.4" y="204">叶海鹏</text>
</g>
<g font-size="2.3" fill="#f00">
<text x="14.3" y="15.8">UART2_RX</text>
<text x="36.1" y="14.8">UART2_RX</text>
<text x="163.1" y="14.8">OSC_IN</text>
<text x="262.2" y="14.8">LEVEL_SE1</text>
<text x="262.2" y="17.3">LEVEL_SE2</text>
<text x="262.2" y="12.2">UART2_TX</text>
<text x="279.5" y="13.3">UART2_TX</text>
<text x="279.5" y="15.8">LEVEL_SE1</text>
<text x="14.3" y="23.5">LEVEL_RE1_2</text>
<text x="36.1" y="22.4">LEVEL_RE1_2</text>
<text x="262.2" y="19.9">LEVEL_SE3</text>
<text x="262.2" y="22.4">LEVEL_SE4</text>
<text x="279.5" y="18.4">LEVEL_SE2</text>
<text x="279.5" y="20.9">LEVEL_SE3</text>
<text x="279.5" y="23.5">LEVEL_SE4</text>
<text x="14.3" y="26">LEVEL_RE2_2</text>
<text x="14.3" y="28.5">LEVEL_RE3_2</text>
<text x="36.1" y="24.9">LEVEL_RE2_2</text>
<text x="36.1" y="27.5">LEVEL_RE3_2</text>
<text x="262.2" y="24.9">LEVEL_SE5</text>
<text x="262.2" y="27.5">LEVEL_SE6</text>
<text x="279.5" y="26">LEVEL_SE5</text>
<text x="279.5" y="28.5">LEVEL_SE6</text>
<text x="14.3" y="31.1">LEVEL_RE4_2</text>
<text x="14.3" y="33.6">LEVEL_RE5_2</text>
<text x="36.1" y="30">LEVEL_RE4_2</text>
<text x="36.1" y="32.6">LEVEL_RE5_2</text>
<text x="36.1" y="35.1">LEVEL_RE6_2</text>
<text x="102.2" y="35.1">NRST</text>
<text x="163.1" y="30">OSC_OUT</text>
<text x="262.2" y="30">LEVEL_SE7</text>
<text x="262.2" y="32.6">LEVEL_SE8</text>
<text x="262.2" y="35.1">LEVEL_SE9</text>
<text x="279.5" y="31.1">LEVEL_SE7</text>
<text x="279.5" y="33.6">LEVEL_SE8</text>
<text x="14.3" y="36.2">LEVEL_RE6_2</text>
<text x="14.3" y="38.7">LEVEL_RE7_2</text>
<text x="14.3" y="41.2">LEVEL_RE8_2</text>
<text x="36.1" y="37.6">LEVEL_RE7_2</text>
<text x="36.1" y="40.2">LEVEL_RE8_2</text>
<text x="175.8" y="40.2">OSC32_IN</text>
<text x="262.2" y="37.6">LEVEL_SE10</text>
<text x="262.2" y="40.2">LEVEL_SE11</text>
<text x="279.5" y="36.2">LEVEL_SE9</text>
<text x="279.5" y="38.7">LEVEL_SE10</text>
<text x="279.5" y="41.2">LEVEL_SE11</text>
<text x="14.3" y="43.8">LEVEL_RE9_2</text>
<text x="14.3" y="46.3">LEVEL_RE10_2</text>
<text x="36.1" y="42.7">LEVEL_RE9_2</text>
<text x="36.1" y="47.8">LEVEL_RE11_2</text>
<text x="36.1" y="45.3">LEVEL_RE10_2</text>
<text x="262.2" y="42.7">LEVEL_SE12</text>
<text x="262.2" y="45.3">PUT_ST</text>
<text x="262.2" y="47.8">LEVEL_SE_I1</text>
<text x="279.5" y="43.8">LEVEL_SE12</text>
<text x="279.5" y="46.3">PUT_ST</text>
<text x="14.3" y="48.9">LEVEL_RE11_2</text>
<text x="14.3" y="51.4">LEVEL_RE12_2</text>
<text x="36.1" y="50.3">LEVEL_RE12_2</text>
<text x="262.2" y="50.3">LEVEL_SE_I2</text>
<text x="262.2" y="52.9">LEVEL_SE_I3</text>
<text x="279.5" y="48.9">LEVEL_SE_I1</text>
<text x="279.5" y="51.4">LEVEL_SE_I2</text>
<text x="279.5" y="53.9">LEVEL_SE_I3</text>
<text x="14.3" y="59">PUT_Thing_1</text>
<text x="36.1" y="58">PUT_Thing_1</text>
<text x="175.8" y="55.4">OSC32_OUT</text>
<text x="262.2" y="58">LEDBLUE</text>
<text x="262.2" y="55.4">LEDRED</text>
<text x="279.5" y="56.5">LEDRED</text>
<text x="279.5" y="59">LEDBLUE</text>
<text x="262.2" y="60.5">LEDGREEN</text>
<text x="279.5" y="61.6">LEDGREEN</text>
<text x="165.7" y="75.7">UART1_RX</text>
<text x="15.8" y="80.8">UART2_RX</text>
<text x="15.8" y="78.3">UART2_TX</text>
<text x="165.7" y="78.3">UART1_TX</text>
<text x="201.2" y="80.8">SWCLK</text>
<text x="201.2" y="78.3">SWDIO</text>
<text x="15.8" y="88.4">LEVEL_SE1</text>
<text x="15.8" y="91">LEVEL_SE2</text>
<text x="15.8" y="93.5">PUT_Thing_1</text>
<text x="15.8" y="98.6">UART1_RX</text>
<text x="15.8" y="96.1">UART1_TX</text>
<text x="15.8" y="106.2">SWDIO</text>
<text x="13.3" y="111.3">LEVEL_RE1_2</text>
<text x="15.8" y="108.8">SWCLK</text>
<text x="15.8" y="118.9">LEVEL_SE6</text>
<text x="15.8" y="116.4">LEVEL_SE5</text>
<text x="13.3" y="121.5">LEVEL_RE6_2</text>
<text x="13.3" y="124">LEVEL_RE7_2</text>
<text x="153" y="121.5">BOOT0</text>
<text x="180.9" y="121.5">BOOT1</text>
<text x="13.3" y="126.5">LEVEL_RE8_2</text>
<text x="13.3" y="129.1">LEVEL_RE9_2</text>
<text x="13.3" y="131.6">LEVEL_RE10_2</text>
<text x="127.6" y="131.6">LEDBLUE</text>
<text x="127.6" y="129.1">LEDRED</text>
<text x="13.3" y="134.2">LEVEL_RE11_2</text>
<text x="13.3" y="136.7">LEVEL_RE12_2</text>
<text x="127.6" y="134.2">LEDGREEN</text>
<text x="127.6" y="136.7">KEY</text>
<text x="15.8" y="139.2">LEVEL_SE7</text>
<text x="15.8" y="141.8">LEVEL_SE8</text>
<text x="127.6" y="141.8">LEVEL_SE4</text>
<text x="127.6" y="139.2">LEVEL_SE3</text>
<text x="15.8" y="144.3">LEVEL_SE9</text>
<text x="15.8" y="146.9">LEVEL_SE10</text>
<text x="15.8" y="149.4">LEVEL_SE11</text>
<text x="127.6" y="144.3">PUT_ST</text>
<text x="127.6" y="146.9">LEVEL_SE_I3</text>
<text x="127.6" y="149.4">LEVEL_SE_I2</text>
<text x="15.8" y="151.9">LEVEL_SE12</text>
<text x="127.6" y="151.9">LEVEL_SE_I1</text>
<text x="127.6" y="154.5">LEVEL_RE2_2</text>
<text x="18.3" y="157">NRST</text>
<text x="18.3" y="159.6">BOOT0</text>
<text x="127.6" y="157">LEVEL_RE3_2</text>
<text x="127.6" y="159.6">LEVEL_RE4_2</text>
<text x="18.3" y="167.2">OSC_IN</text>
<text x="18.3" y="162.1">BOOT1</text>
<text x="127.6" y="167.2">OSC32_OUT</text>
<text x="127.6" y="164.6">OSC32_IN</text>
<text x="18.3" y="169.7">OSC_OUT</text>
<text x="127.6" y="169.7">LEVEL_RE5_2</text>
<text x="165.7" y="185">KEY</text>
</g>
<g font-size="2.3" fill="#000080">
<text x="200.7" y="14.8">C1</text>
<text x="205.8" y="14.8">22pF</text>
<text x="91.5" y="19.9">D1</text>
<text x="106.7" y="19.9">R1</text>
<text x="185.5" y="19.9">R2</text>
<text x="193.1" y="22.4">Y1</text>
<text x="106.7" y="25">10K</text>
<text x="185.5" y="25">1M</text>
<text x="193.1" y="27.5">8MHz</text>
<text x="91.5" y="30.1">LL4148</text>
<text x="200.7" y="30.1">C2</text>
<text x="205.8" y="30.1">22pF</text>
<text x="106.7" y="40.2">C3</text>
<text x="193.1" y="40.2">C4</text>
<text x="198.2" y="40.2">22pF</text>
<text x="106.7" y="45.3">100nF</text>
<text x="124.5" y="42.8">SW1</text>
<text x="124.5" y="47.8">SW_KEY_TSAX</text>
<text x="185.5" y="47.8">Y2</text>
<text x="182.9" y="50.4">Y_IDT2X6</text>
<text x="193.1" y="55.5">C5</text>
<text x="198.2" y="55.5">22pF</text>
<text x="39.4" y="70.7">U1</text>
<text x="184.2" y="71">J1</text>
<text x="217.2" y="73.5">J2</text>
<text x="180.4" y="85.9">J_XH_1X4_P2M5_V</text>
<text x="213.4" y="88.5">J_XH_1X4_P2M5_V</text>
<text x="167.7" y="115.4">J3</text>
<text x="157.5" y="134.2">J_HEADER_2X3_P2M54_M_V</text>
<text x="38.1" y="177.4">U_STM32F103R8T6</text>
<text x="157.5" y="174.8">R3</text>
<text x="157.5" y="179.9">10K</text>
<text x="175.3" y="182.5">SW2</text>
<text x="33.1" y="192.6">C6</text>
<text x="33.1" y="197.7">10uF</text>
<text x="40.7" y="192.6">C7</text>
<text x="40.7" y="197.7">100nF</text>
<text x="48.3" y="192.6">C8</text>
<text x="48.3" y="197.7">100nF</text>
<text x="68.6" y="192.6">C9</text>
<text x="68.6" y="197.7">10uF</text>
<text x="76.2" y="192.6">C10</text>
<text x="76.2" y="197.7">100nF</text>
<text x="83.9" y="192.6">C11</text>
<text x="83.9" y="197.7">10uF</text>
<text x="91.5" y="192.6">C12</text>
<text x="91.5" y="197.7">100nF</text>
<text x="99.1" y="192.6">C13</text>
<text x="99.1" y="197.7">10uF</text>
<text x="106.7" y="192.6">C14</text>
<text x="106.7" y="197.7">100nF</text>
<text x="114.4" y="192.6">C15</text>
<text x="114.4" y="197.7">10uF</text>
<text x="122" y="192.6">C16</text>
<text x="122" y="197.7">100nF</text>
<text x="175.3" y="192.6">SW_KEY_TSAX</text>
</g>
<g font-size="2.3" fill="#004080">
<text x="39.4" y="74.8">PA0-WKUP/USART2_CTS/ADC12_IN0/TIM2_CH1_ETR</text>
<text x="39.4" y="77.3">PA1/USART2_RTS/ADC12_IN1/TIM2_CH2</text>
<text x="109.3" y="74.8">VDDA</text>
<text x="184.2" y="74.8">1</text>
<text x="184.2" y="77.3">2</text>
<text x="217.2" y="77.3">1</text>
<text x="39.4" y="79.8">PA2/USART2_TX/ADC12_IN2/TIM2_CH3</text>
<text x="39.4" y="82.4">PA3/USART2_RX/ADC12_IN3/TIM2_CH4</text>
<text x="184.2" y="79.8">3</text>
<text x="184.2" y="82.4">4</text>
<text x="217.2" y="79.8">2</text>
<text x="217.2" y="82.4">3</text>
<text x="39.4" y="84.9">PA4/SPI1_NSS/USART2_CK/ADC12_IN4</text>
<text x="39.4" y="87.5">PA5/SPI1_SCK/ADC12_IN5</text>
<text x="109.5" y="87.5">VSSA</text>
<text x="217.2" y="84.9">4</text>
<text x="39.4" y="90">PA6/SPI1_MISO/ADC12_IN6/TIM3_CH1///TIM1_BKIN</text>
<text x="39.4" y="92.5">PA7/SPI1_MOSI/ADC12_IN7/TIM3_CH2///TIM1_CH1N</text>
<text x="39.4" y="95.1">PA8/USART1_CK/TIM1_CH1/MCO</text>
<text x="39.4" y="97.6">PA9/USART1_TX/TIM1_CH2</text>
<text x="39.4" y="100.2">PA10/USART1_RX/TIM1_CH3</text>
<text x="110.8" y="100.2">VDD</text>
<text x="39.4" y="102.7">PA11/USART1_CTS/CAN_RX/TIM1_CH4/USBDM</text>
<text x="39.4" y="105.2">PA12/USART1_RTS/CAN_TX/TIM1_ETR/USBDP</text>
<text x="39.4" y="107.8">PA13/JTMS/SWDIO</text>
<text x="110.8" y="102.7">VDD</text>
<text x="110.8" y="105.2">VDD</text>
<text x="110.8" y="107.8">VDD</text>
<text x="39.4" y="110.3">PA14/JTCK/SWCLK</text>
<text x="39.4" y="112.9">PA15/JTDI///TIM2_CH1_ETR/SPI1_NSS</text>
<text x="111" y="112.9">VSS</text>
<text x="39.4" y="117.9">PB0/ADC12_IN8/TIM3_CH3///TIM1_CH2N</text>
<text x="111" y="115.4">VSS</text>
<text x="111" y="117.9">VSS</text>
<text x="39.4" y="120.5">PB1/ADC12_IN9/TIM3_CH4///TIM1_CH3N</text>
<text x="39.4" y="123">PB3/JTDO///TRACESWO/TIM2_CH2/SPI1_SCK</text>
<text x="39.4" y="125.6">PB4/NJTRST///TIM3_CH1/SPI1_MISO</text>
<text x="109.6" y="125.6">VBAT</text>
<text x="111" y="120.5">VSS</text>
<text x="39.4" y="128.1">PB5/I2C1_SMBAI///TIM3_CH2/SPI1_MOSI</text>
<text x="39.4" y="130.6">PB6/I2C1_SCL/TIM4_CH1///USART1_TX</text>
<text x="97.1" y="130.6">PC0/ADC12_IN10</text>
<text x="39.4" y="133.2">PB7/I2C1_SDA/TIM4_CH2///USART1_RX</text>
<text x="39.4" y="135.7">PB8/TIM4_CH3///I2C1_SCL/CAN_RX</text>
<text x="97.1" y="135.7">PC2/ADC12_IN12</text>
<text x="97.1" y="133.2">PC1/ADC12_IN11</text>
<text x="39.4" y="143.3">PB11/I2C2_SDA/USART3_RX///TIM2_CH4</text>
<text x="39.4" y="138.3">PB9/TIM4_CH4///I2C1_SDA/CAN_TX</text>
<text x="39.4" y="140.8">PB10/I2C2_SCL/USART3_TX///TIM2_CH3</text>
<text x="97.1" y="138.3">PC3/ADC12_IN13</text>
<text x="97.1" y="140.8">PC4/ADC12_IN14</text>
<text x="97.1" y="143.3">PC5/ADC12_IN15</text>
<text x="39.4" y="148.4">PB13/SPI2_SCK/USART3_CTS/TIM1_CH1N</text>
<text x="39.4" y="145.9">PB12/SPI2_NSS/I2C2_SMBAI/USART3_CK/TIM1BKIN</text>
<text x="98.2" y="145.9">PC6///TIM3_CH1</text>
<text x="98.2" y="148.4">PC7///TIM3_CH2</text>
<text x="39.4" y="151">PB14/SPI2_MISO/USART3_RTS/TIM1_CH2N</text>
<text x="39.4" y="153.5">PB15/SPI2_MOSI/TIM1_CH3N</text>
<text x="98.2" y="151">PC8///TIM3_CH3</text>
<text x="98.2" y="153.5">PC9///TIM3_CH4</text>
<text x="39.4" y="161.1">BOOT0</text>
<text x="39.4" y="158.6">NRST</text>
<text x="94.5" y="161.1">PC12///USART3_CK</text>
<text x="94.6" y="158.6">PC11///USART3_RX</text>
<text x="94.8" y="156">PC10///USART3_TX</text>
<text x="39.4" y="163.7">PB2/BOOT1</text>
<text x="94.2" y="163.7">PC13-TAMPER-RTC</text>
<text x="98.1" y="166.2">PC14-OSC32_IN</text>
<text x="39.4" y="168.7">OSC_IN/PD0</text>
<text x="39.4" y="171.3">OSC_OUT/PD1</text>
<text x="95.6" y="168.7">PC15-OSC32_OUT</text>
<text x="99.5" y="171.3">PD2/TIM3_ETR</text>
</g>
<g font-size="1.8">
<text x="31.8" y="1.9">5</text>
<text x="90.1" y="1.9">4</text>
<text x="148.5" y="1.9">3</text>
<text x="206.8" y="1.9">2</text>
<text x="265.2" y="1.9">1</text>
<text x=".7" y="29.8">D</text>
<text x="295.1" y="29.8">D</text>
<text x=".7" y="80.9">C</text>
<text x="295.1" y="80.9">C</text>
<text x=".7" y="132.1">B</text>
<text x="295.1" y="132.1">B</text>
<text x=".7" y="183.3">A</text>
<text x="295.1" y="183.3">A</text>
<text x="31.8" y="209.2">5</text>
<text x="90.1" y="209.2">4</text>
<text x="148.5" y="209.2">3</text>
<text x="206.8" y="209.2">2</text>
<text x="265.2" y="209.2">1</text>
</g>
</svg>
